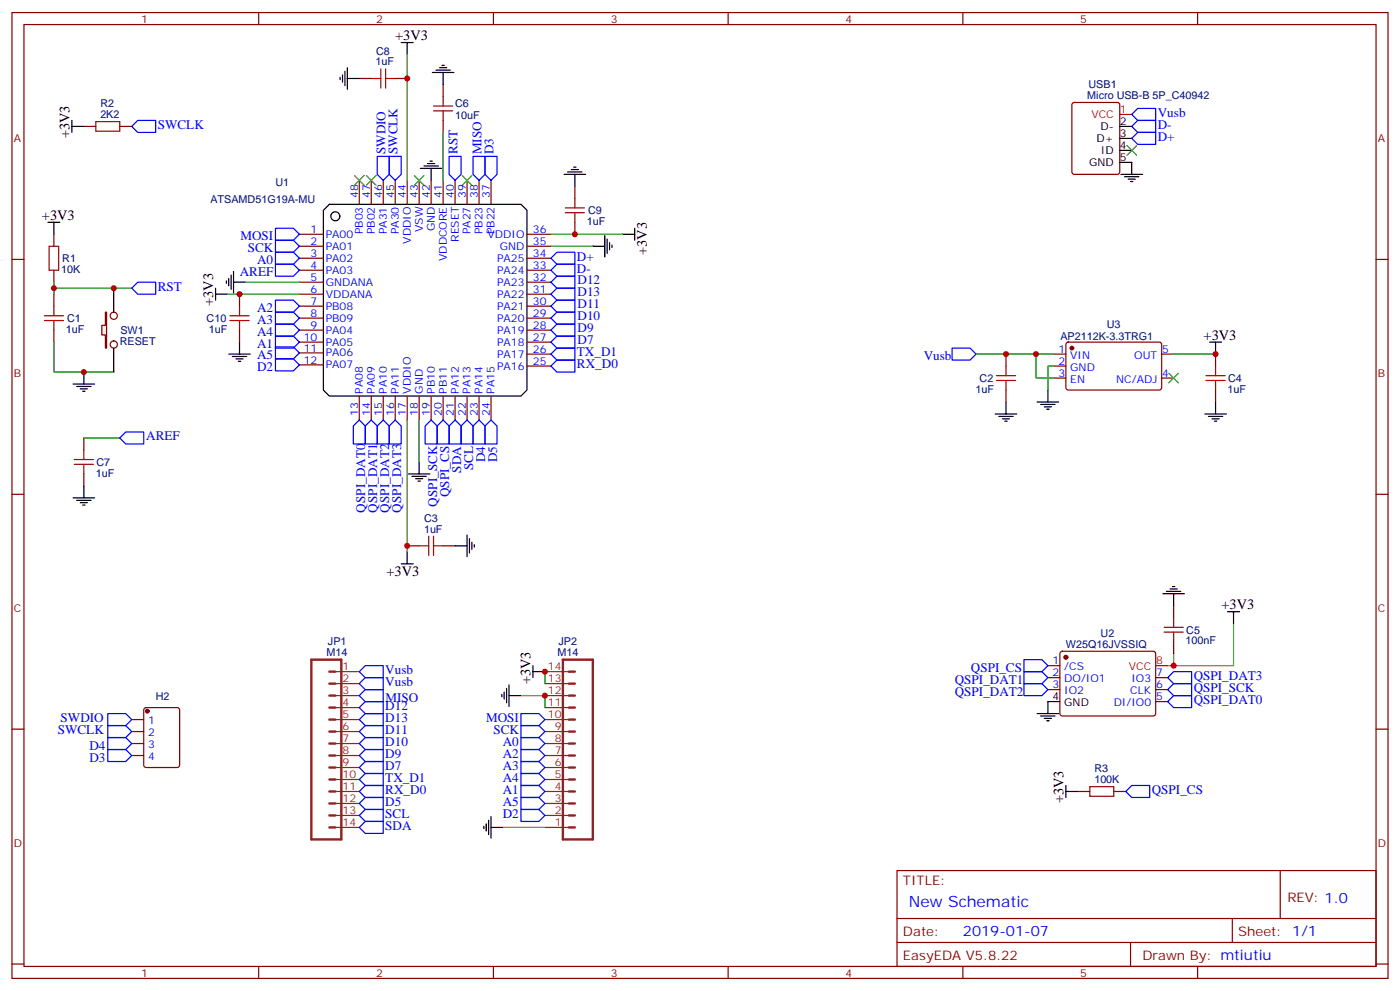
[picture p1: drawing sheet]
<svg xmlns="http://www.w3.org/2000/svg" width="412mm" height="292mm" viewBox="0 0 412 292" stroke-linecap="round" stroke-linejoin="round" font-family="sans-serif">
<g fill="none" stroke="#870000" stroke-width=".35">
<path d="M3.5 3.7h405.4v284.3h-405.4zM7.1 7.2h398.2v277.3h-398.2zM76.2 3.7v3.5M145.3 3.7v3.5M214.5 3.7v3.5M283.6 3.7v3.5M352.8 3.7v3.5M24.7 37.2h3.5M35.3 37.2h3.5M130.5 24.9v3.5M130.5 35.5v3.5M316 30.4l.4-.2h12.7l.7 .4v20l-.4 .7h-13l-.6-.4-.1-20z"/>
<path d="M105.8 53.1v7M109.4 53.1v7M112.9 53.1v7M116.4 53.1v7M119.9 53.1v7M123.5 53.1v7M127 53.1v7M130.5 53.1v7M134.1 53.1v7M137.6 53.1v7M141.1 53.1v7M144.6 53.1v7"/>
<path d="M3.5 76.4h3.6M15.9 69v3.5M15.9 79.6v3.5M88.2 79.6h7M88.2 76h7M88.2 72.5h7M88.2 69h7M155.2 79.6h7.1M155.2 76h7.1M155.2 72.5h7.1M155.2 69h7.1M405.3 76.4h3.6"/>
<path d="M15.9 86.6v3.5M15.9 97.2v3.5M88.2 97.2h7M88.2 93.7h7M88.2 90.1h7M88.2 86.6h7M88.2 83.1h7M155.2 97.2h7.1M155.2 93.7h7.1M155.2 90.1h7.1M155.2 86.6h7.1M155.2 83.1h7.1"/>
<path d="M88.2 100.7h7M88.2 103.9h7M88.2 107.4h7M105.8 116.6v7M109.4 116.6v7M112.9 116.6v7M116.4 116.6v7M119.9 116.6v7M123.5 116.6v7M127 116.6v7M130.5 116.6v7M134.1 116.6v7"/>
<path d="M137.6 116.6v7M141.1 116.6v7M144.6 116.6v7M155.2 107.8h7.1M155.2 104.2h7.1M155.2 100.7h7.1M296.3 104.2v3.6M296.3 114.8v3.6M358.1 104.2v3.6M358.1 114.8v3.6M3.5 145.5h3.6M405.3 145.5h3.6"/>
<path d="M345.7 178.3v3.6M345.7 188.9v3.5M3.5 214.7h3.6M405.3 214.7h3.6M317.5 233h3.5M328.1 233h3.5M264.2 256.3h141.1v28.2h-141.1zM377.1 256.3v14.1M264.2 270.4h141.1M264.2 277.5h141.1M333 277.5v7M363 270.4v7.1"/>
<path d="M3.5 283.8h3.6M76.2 284.5v3.5M145.3 284.5v3.5M214.5 284.5v3.5M283.6 284.5v3.5M352.8 284.5v3.5M405.3 283.8h3.6"/>
</g>
<g fill="none" stroke="#000" stroke-width=".35">
<path d="M329.8 37.2h3.6M329.8 40.7h3.6M329.8 44.3h3.6M329.8 47.8h3.6M95.2 61.9l1.8-1.8h56.5l1.7 1.8v52.9l-1.7 1.8h-56.5l-1.8-1.8z"/>
<circle cx="98.8" cy="63.7" r="1.32"/>
</g>
<path d="M329.8 33.7h3.6" fill="none" stroke="#f00" stroke-width=".35"/>
<g fill="none" stroke="#a10000" stroke-width=".35">
<path d="M28.2 35.8h7.1v2.8h-7.1zM127.7 31.2h5.6M127.7 32.6h5.6M130.5 28.4v2.8M130.5 32.6v2.9M14.5 72.5h2.8v7.1h-2.8zM13.1 94.4h5.6M13.1 93h5.6M15.9 90.1v2.9M15.9 94.4v2.8M293.5 110.6h5.7M293.5 112h5.7"/>
<path d="M296.3 107.8v2.8M296.3 112v2.8M355.2 110.6h5.7M355.2 112h5.7M358.1 107.8v2.8M358.1 112v2.8M342.9 184.7h5.6M342.9 186.1h5.6M345.7 181.9v2.8M345.7 186.1v2.8M321 231.6h7.1v2.8h-7.1z"/>
</g>
<g fill="none" stroke="#8c2424" stroke-width=".71">
<path d="M91.7 194.2h8.8v52.9h-8.8zM97 197.7h1.8M165.8 194.2h8.8v52.9h-8.8zM167.6 197.7h1.7M97 204.8h1.8M97 201.3h1.8M97 211.8h1.8M97 208.3h1.8M97 215.4h1.8M97 218.9h1.8M167.6 204.8h1.7M167.6 201.3h1.7"/>
<path d="M167.6 211.8h1.7M167.6 208.3h1.7M167.6 215.4h1.7M167.6 218.9h1.7M97 222.4h1.8M97 226h1.8M97 229.5h1.8M97 233h1.8M97 236.5h1.8M167.6 222.4h1.7M167.6 226h1.7M167.6 229.5h1.7"/>
<path d="M167.6 233h1.7M167.6 236.5h1.7M97 240.1h1.8M97 243.6h1.8M167.6 240.1h1.7M167.6 243.6h1.7"/>
</g>
<g fill="none" stroke="#8c2424" stroke-width=".35">
<path d="M98.8 197.7h7M160.5 197.7h7.1M98.8 201.3h7M98.8 204.8h7M98.8 208.3h7M98.8 211.8h7M98.8 215.4h7M98.8 218.9h7M160.5 201.3h7.1M160.5 204.8h7.1M160.5 208.3h7.1M160.5 211.8h7.1"/>
<path d="M160.5 215.4h7.1M160.5 218.9h7.1M98.8 222.4h7M98.8 226h7M98.8 229.5h7M98.8 233h7M98.8 236.5h7M160.5 222.4h7.1M160.5 226h7.1M160.5 229.5h7.1M160.5 233h7.1M160.5 236.5h7.1"/>
<path d="M98.8 240.1h7M98.8 243.6h7M160.5 240.1h7.1M160.5 243.6h7.1"/>
</g>
<path d="M31 91.9h.4v10.6h-.4v-3.9h-1v-2.8h1z" fill="#f0f0f0" stroke="#870000" stroke-width=".35"/>
<g fill="none" stroke="#870000" stroke-width=".35">
<path d="M105.8 23.1h3.6M116.4 23.1h3.5M169.3 54.9v3.5M169.3 65.4v3.6M70.6 86.6v3.5M70.6 97.2v3.5M310.4 104.2h3.6M310.4 107.8h3.6M310.4 111.3h3.6M314.2 100.9l.5-.2 27.1 .1 .4 .6-.1 13-.6 .4h-27.1l-.4-.7v-12.7zM342.2 104.2h3.5M342.2 111.3h3.5"/>
<path d="M24.7 128.9v3.6M24.7 139.5v3.6M119.9 160.7h3.6M130.5 160.7h3.6M308.7 196h3.5M308.7 199.5h3.5M312.4 191.9l.5-.2 27.1 .1 .4 .6v18l-.7 .4-27.1-.1-.4-.6v-17.7zM340.4 199.5h3.6M38.8 211.8h3.5M38.8 215.4h3.5M38.8 218.9h3.5M42.6 208.5l.4-.2h9.2l.7 .4v16.5l-.4 .7-9.5 .1-.6-.5-.1-16.5z"/>
<path d="M308.7 203h3.5M340.4 203h3.6M340.4 206.6h3.6M38.8 222.4h3.5"/>
<circle cx="33.5" cy="93" r="1.06"/>
<circle cx="33.5" cy="101.4" r="1.06"/>
</g>
<g fill="none" stroke="#000" stroke-width=".35">
<path d="M102.3 19.9v6.4M118.2 12.5h3.5M119.9 12.5v3.6M129.5 19.9h2.1M130.2 19.2h.7M21.2 37.2h3.5M21.2 35.5v3.5M100.2 22.8v.7M100.9 22v2.2M101.6 21v4.2M102.3 23.1h3.5M127.4 21.3h6.3"/>
<path d="M128.4 20.6h4.2M130.5 21.3v3.6M123.8 49.6h6.4M124.9 48.9h4.2M125.9 48.2h2.2M126.6 47.4h.8M127 49.6v3.5M166.2 51.3h6.3M167.2 50.6h4.2M168.3 49.9h2.1M169 49.2h.7M169.3 51.3v3.6"/>
<path d="M330.2 51.3h6.3M331.3 52h4.2M332.3 52.7h2.1M333 53.4h.7M333.4 47.8v3.5M14.1 65.4h3.5M15.9 65.4v3.6M68.8 79.9v6.4M174.6 72.5h3.6M178.2 69.3v6.4M178.9 70.4v4.2M179.6 71.4v2.2"/>
<path d="M180.3 72.1v.7M183.4 69h3.6M187 67.2v3.5M33.5 84.8v7.1M63.5 86.6h3.5M63.5 84.8v3.6M66.7 82.7v.7M67.4 82v2.1M68.1 81v4.2M68.8 83.1h3.5M21.5 113.1h6.4M22.6 113.8h4.2"/>
<path d="M23.6 114.5h2.2M24.3 115.2h.7M24.7 109.5v3.6M33.5 102.5v7M67.4 104.2h6.3M68.4 105h4.3M69.5 105.7h2.1M70.2 106.4h.7M70.6 100.7v3.5M296.3 118.4v3.5M305.5 118.4h6.4M306.6 119.1h4.2"/>
<path d="M307.6 119.8h2.1M308.7 114.8v3.6M356.3 100.7h3.5M358.1 100.7v3.5M358.1 118.4v3.5M120.3 139.5h6.3M123.5 136v3.5M293.2 121.9h6.3M294.2 122.6h4.2M295.3 123.3h2.1M296 124h.7M308.3 120.5h.7"/>
<path d="M354.9 121.9h6.3M356 122.6h4.2M357 123.3h2.1M357.7 124h.7M21.5 146.6h6.4M22.6 147.3h4.2M23.6 148h2.2M24.3 148.7h.7M24.7 143.1v3.5M121.4 140.2h4.2M122.4 140.9h2.1M123.1 141.6h.7"/>
<path d="M137.6 157.5v6.4M138.3 158.6v4.2M139 159.6v2.1M118.2 166h3.5M119.9 162.5v3.5M134.1 160.7h3.5M139.7 160.3v.7M342.5 174.8h6.4M343.6 174.1h4.2M344.7 173.4h2.1M345.4 172.7h.7M345.7 174.8v3.5"/>
<path d="M157 197.7h3.5M157 196v3.5M361.6 180.1h3.5M363.4 180.1v3.5M147.8 204.4v.7M148.5 203.7v2.1M149.2 202.7v4.2M149.9 204.8h3.6M149.9 201.6v6.4M305.5 210.1h6.4M306.6 210.8h4.2M307.6 211.5h2.1"/>
<path d="M308.3 212.2h.7M312.2 206.6h-3.5v3.5M314 233h3.5M314 231.2v3.6M142.5 243.2v.7M143.2 242.5v2.2M143.9 241.5v4.2M144.6 243.6h3.6M144.6 240.4v6.4"/>
</g>
<g fill="none" stroke="#a10000" stroke-width=".35">
<path d="M109.4 23.1h2.8M112.2 20.3v5.6M113.6 20.3v5.6M113.6 23.1h2.8M169.3 58.4v2.8M166.5 62.6h5.7M166.5 61.2h5.7M169.3 62.6v2.8M67.7 94.4h5.7M67.7 93h5.7M70.6 90.1v2.9M70.6 94.4v2.8"/>
<path d="M21.9 135.3h5.6M21.9 136.7h5.6M24.7 132.5v2.8M24.7 136.7v2.8M126.3 157.9v5.6M127.7 157.9v5.6M123.5 160.7h2.8M127.7 160.7h2.8"/>
</g>
<g fill="#870000" stroke="#870000" stroke-width=".35">
<circle cx="43.4" cy="209.4" r=".53"/>
<circle cx="315.7" cy="102.5" r=".53"/>
<circle cx="314" cy="193.5" r=".53"/>
</g>
<path d="M340.4 196h3.6" fill="none" stroke="#f00" stroke-width=".35"/>
<g fill="none" stroke="#00f" stroke-width=".35">
<path d="M40.6 35.5h5.3v3.5h-5.3l-1.8-1.8zM333.4 33.7l1.7-1.8h5.3v3.6h-5.3zM333.4 37.2l1.7-1.7h5.3v3.5h-5.3zM111.1 46h3.6v5.3l-1.8 1.8-1.8-1.8zM114.7 46h3.5v5.3l-1.8 1.8-1.7-1.8zM132.3 46h3.5v5.3l-1.7 1.8-1.8-1.8zM139.3 46h3.6v5.3l-1.8 1.8-1.8-1.8zM142.9 46h3.5v5.3l-1.8 1.8-1.7-1.8zM333.4 40.7l1.7-1.7h5.3v3.5h-5.3zM81.1 67.2h5.3l1.8 1.8-1.8 1.7h-5.3zM81.1 70.7h5.3l1.8 1.8-1.8 1.8h-5.3zM81.1 74.3h5.3l1.8 1.7-1.8 1.8h-5.3z"/>
<path d="M81.1 77.8h5.3l1.8 1.8-1.8 1.7h-5.3zM162.3 79.6l1.7-1.8h5.3v3.5h-5.3zM162.3 76l1.7-1.7h5.3v3.5h-5.3zM38.8 84.8l1.8-1.7h5.3v3.5h-5.3zM81.1 88.4h5.3l1.8 1.7-1.8 1.8h-5.3zM81.1 91.9h5.3l1.8 1.8-1.8 1.7h-5.3zM81.1 95.4h5.3l1.8 1.8-1.8 1.8h-5.3zM81.1 99h5.3l1.8 1.7-1.8 1.8h-5.3zM162.3 97.2l1.7-1.8h5.3v3.6h-5.3zM162.3 93.7l1.7-1.8h5.3v3.5h-5.3zM162.3 90.1l1.7-1.7h5.3v3.5h-5.3zM162.3 86.6l1.7-1.8h5.3v3.6h-5.3z"/>
<path d="M162.3 83.1l1.7-1.8h5.3v3.5h-5.3zM81.1 102.1h5.3l1.8 1.8-1.8 1.8h-5.3zM81.1 105.7h5.3l1.8 1.7-1.8 1.8h-5.3zM162.3 107.8l1.7-1.8h5.3v3.5h-5.3zM162.3 104.2l1.7-1.7h5.3v3.5h-5.3zM162.3 100.7l1.7-1.7h5.3v3.5h-5.3zM280.5 102.5h5.3l1.7 1.7-1.7 1.8h-5.3zM35.3 128.9l1.7-1.7h5.3v3.5h-5.3zM105.8 123.6l1.8 1.8v5.3h-3.5v-5.3zM109.4 123.6l1.7 1.8v5.3h-3.5v-5.3zM111.1 125.4l1.8-1.8 1.8 1.8v5.3h-3.6zM116.4 123.6l1.8 1.8v5.3h-3.5v-5.3z"/>
<path d="M127 123.6l1.8 1.8v5.3h-3.6v-5.3zM130.5 123.6l1.8 1.8v5.3h-3.5v-5.3zM134.1 123.6l1.7 1.8v5.3h-3.5v-5.3zM137.6 123.6l1.7 1.8v5.3h-3.5v-5.3zM141.1 123.6l1.8 1.8v5.3h-3.6v-5.3zM144.6 123.6l1.8 1.8v5.3h-3.5v-5.3zM105.8 197.7l1.8-1.7h5.3v3.5h-5.3zM301.6 194.2h5.3l1.8 1.8-1.8 1.7h-5.3zM301.6 197.7h5.3l1.8 1.8-1.8 1.8h-5.3zM344 199.5l1.7-1.8h5.3v3.6h-5.3zM31.7 213.6h5.3l1.8 1.8-1.8 1.7h-5.3zM31.7 210.1h5.3l1.8 1.7-1.8 1.8h-5.3z"/>
<path d="M31.7 217.1h5.3l1.8 1.8-1.8 1.8h-5.3zM105.8 211.8l1.8-1.7h5.3v3.5h-5.3zM105.8 208.3l1.8-1.7h5.3v3.5h-5.3zM105.8 215.4l1.8-1.8h5.3v3.5h-5.3zM105.8 218.9l1.8-1.8h5.3v3.6h-5.3zM105.8 201.3l1.8-1.8h5.3v3.5h-5.3zM107.6 203h5.3v3.6h-5.3l-1.8-1.8zM153.5 217.1h5.2l1.8 1.8-1.8 1.8h-5.2zM153.5 213.6h5.2l1.8 1.8-1.8 1.7h-5.2zM153.5 210.1h5.2l1.8 1.7-1.8 1.8h-5.2zM301.6 201.3h5.3l1.8 1.7-1.8 1.8h-5.3zM344 206.6l1.7-1.8h5.3v3.5h-5.3z"/>
<path d="M345.7 201.3h5.3v3.5h-5.3l-1.7-1.8zM31.7 220.7h5.3l1.8 1.7-1.8 1.8h-5.3zM105.8 222.4l1.8-1.7h5.3v3.5h-5.3zM105.8 226l1.8-1.8h5.3v3.5h-5.3zM105.8 236.5l1.8-1.7h5.3v3.5h-5.3zM105.8 229.5l1.8-1.8h5.3v3.5h-5.3zM105.8 233l1.8-1.8h5.3v3.6h-5.3zM153.5 220.7h5.2l1.8 1.7-1.8 1.8h-5.2zM153.5 231.2h5.2l1.8 1.8-1.8 1.8h-5.2zM153.5 224.2h5.2l1.8 1.8-1.8 1.7h-5.2zM153.5 227.7h5.2l1.8 1.8-1.8 1.7h-5.2zM153.5 234.8h5.2l1.8 1.7-1.8 1.8h-5.2z"/>
<path d="M153.5 238.3h5.2l1.8 1.8-1.8 1.7h-5.2zM331.6 233l1.8-1.8h5.3v3.6h-5.3zM105.8 240.1l1.8-1.8h5.3v3.5h-5.3zM105.8 243.6l1.8-1.8h5.3v3.6h-5.3z"/>
</g>
<g fill="none" stroke="#008700" stroke-width=".35">
<path d="M119.9 16.1v37M130.5 39v14.1M162.3 69h21.1M162.3 72.5h12.3M15.9 83.1v3.5M15.9 84.8h22.9M67 86.6h21.2M72.3 83.1h15.9M15.9 100.7v8.8h17.6M287.5 104.2h17.7M310.4 104.2h-5.2v7.1h5.2M310.4 107.8h-1.7v7"/>
<path d="M345.7 104.2h12.4M24.7 128.9h10.6M119.9 123.6v38.9M123.5 123.6v12.4M160.5 197.7v3.6M345.7 192.4v3.6h-1.7M363.4 183.6v12.4h-17.7M153.5 204.8h7v3.5M148.2 243.6h12.3"/>
</g>
<g fill="#c00">
<circle cx="169.3" cy="69" r=".88"/>
<circle cx="119.9" cy="160.7" r=".88"/>
<circle cx="296.3" cy="104.2" r=".88"/>
<circle cx="305.2" cy="104.2" r=".88"/>
<circle cx="24.7" cy="109.5" r=".88"/>
<circle cx="15.9" cy="84.8" r=".88"/>
<circle cx="345.7" cy="196" r=".88"/>
<circle cx="33.5" cy="84.8" r=".88"/>
<circle cx="160.5" cy="197.7" r=".88"/>
<circle cx="358.1" cy="104.2" r=".88"/>
<circle cx="160.5" cy="204.8" r=".88"/>
<circle cx="119.9" cy="23.1" r=".88"/>
<circle cx="70.6" cy="86.6" r=".88"/>
</g>
<g fill="#c00" stroke="#008700" stroke-width=".35">
<path d="M332 42.9l2.8 2.8zM334.8 42.9l-2.8 2.8z"/>
<path d="M122.1 51.7l2.8 2.8zM124.9 51.7l-2.8 2.8z"/>
<path d="M136.2 51.7l2.8 2.8zM139 51.7l-2.8 2.8z"/>
<path d="M104.4 51.7l2.8 2.8zM107.2 51.7l-2.8 2.8z"/>
<path d="M107.9 51.7l2.9 2.8zM110.8 51.7l-2.9 2.8z"/>
<path d="M344.3 109.9l2.8 2.8zM347.1 109.9l-2.8 2.8z"/>
</g>
<text font-size="4.6" fill="#00f" x="267.8" y="266.9">NewSchematic</text>
<g font-size="4.2">
<text x="116.4" y="11.8">+3V3</text>
<text x="20.5" y="40.7" transform="rotate(-90 20.5 40.7)">+3V3</text>
<text x="12.3" y="64.7">+3V3</text>
<text x="190.5" y="75.1" transform="rotate(-90 190.5 75.1)">+3V3</text>
<text x="62.8" y="90.1" transform="rotate(-90 62.8 90.1)">+3V3</text>
<text x="354.5" y="100">+3V3</text>
<text x="113.8" y="169.6">+3V3</text>
<text x="359.8" y="179.4">+3V3</text>
<text x="156.2" y="201.4" transform="rotate(-90 156.2 201.4)">+3V3</text>
<text x="313.3" y="236.5" transform="rotate(-90 313.3 236.5)">+3V3</text>
</g>
<text font-size="4.2" fill="#00f" x="283.6" y="275.7">2019-01-07</text>
<g font-size="3.9" fill="#00f">
<text x="341" y="34.4">Vusb</text>
<text x="46.5" y="37.9">SWCLK</text>
<text x="341" y="37.9">D-</text>
<text x="341" y="41.5">D+</text>
<text x="113.6" y="45.4" transform="rotate(-90 113.6 45.4)">SWDIO</text>
<text x="117.1" y="45.4" transform="rotate(-90 117.1 45.4)">SWCLK</text>
<text x="134.8" y="45.4" transform="rotate(-90 134.8 45.4)">RST</text>
<text x="141.8" y="45.4" transform="rotate(-90 141.8 45.4)">MISO</text>
<text x="145.3" y="45.4" transform="rotate(-90 145.3 45.4)">D3</text>
<text x="70.8" y="70.8">MOSI</text>
<text x="73" y="74.3">SCK</text>
<text x="75.7" y="77.8">A0</text>
<text x="170" y="76.7">D+</text>
<text x="70.6" y="81.4">AREF</text>
<text x="170" y="80.3">D-</text>
<text x="170.1" y="83.7">D12</text>
<text x="46.5" y="85.5">RST</text>
<text x="170.1" y="87.3">D13</text>
<text x="75.7" y="91.9">A2</text>
<text x="75.7" y="95.5">A3</text>
<text x="170.1" y="94.3">D10</text>
<text x="170.1" y="90.8">D11</text>
<text x="75.7" y="99">A4</text>
<text x="170.1" y="101.4">D7</text>
<text x="170.1" y="97.9">D9</text>
<text x="75.7" y="102.5">A1</text>
<text x="75.7" y="105.7">A5</text>
<text x="170" y="104.9">TX_D1</text>
<text x="272.1" y="106">Vusb</text>
<text x="75.7" y="109.2">D2</text>
<text x="170" y="108.4">RX_D0</text>
<text x="43.1" y="129.7">AREF</text>
<text x="142.9" y="136.1" transform="rotate(-90 142.9 136.1)">D4</text>
<text x="146.4" y="136.1" transform="rotate(-90 146.4 136.1)">D5</text>
<text x="135.8" y="139.1" transform="rotate(-90 135.8 139.1)">SDA</text>
<text x="139.3" y="138.5" transform="rotate(-90 139.3 138.5)">SCL</text>
<text x="128.8" y="149.1" transform="rotate(-90 128.8 149.1)">QSPI_SCK</text>
<text x="132.3" y="146.4" transform="rotate(-90 132.3 146.4)">QSPI_CS</text>
<text x="107.6" y="150.9" transform="rotate(-90 107.6 150.9)">QSPI_DAT0</text>
<text x="111.1" y="150.9" transform="rotate(-90 111.1 150.9)">QSPI_DAT1</text>
<text x="114.7" y="150.9" transform="rotate(-90 114.7 150.9)">QSPI_DAT2</text>
<text x="118.2" y="150.9" transform="rotate(-90 118.2 150.9)">QSPI_DAT3</text>
<text x="286" y="197.9">QSPI_CS</text>
<text x="113.5" y="198.4">Vusb</text>
<text x="113.5" y="202">Vusb</text>
<text x="281.3" y="201.4">QSPI_DAT1</text>
<text x="351.6" y="200.2">QSPI_DAT3</text>
<text x="351.6" y="203.7">QSPI_SCK</text>
<text x="113.5" y="209">D12</text>
<text x="113.5" y="206.6">MISO</text>
<text x="281.3" y="204.9">QSPI_DAT2</text>
<text x="351.6" y="207.3">QSPI_DAT0</text>
<text x="17.9" y="212.6">SWDIO</text>
<text x="113.5" y="212.5">D13</text>
<text x="143.2" y="212.5">MOSI</text>
<text x="17" y="216.1">SWCLK</text>
<text x="26.3" y="220.7">D4</text>
<text x="113.5" y="216.1">D11</text>
<text x="113.5" y="219.6">D10</text>
<text x="145.4" y="216.1">SCK</text>
<text x="148.1" y="219.6">A0</text>
<text x="26.3" y="224.2">D3</text>
<text x="113.5" y="223.1">D9</text>
<text x="113.5" y="226.7">D7</text>
<text x="148.1" y="223.1">A2</text>
<text x="148.1" y="226.7">A3</text>
<text x="113.5" y="230.2">TX_D1</text>
<text x="113.5" y="233.7">RX_D0</text>
<text x="148.1" y="233.7">A1</text>
<text x="148.1" y="230.2">A4</text>
<text x="339.3" y="233.7">QSPI_CS</text>
<text x="113.5" y="237.2">D5</text>
<text x="148.1" y="237.2">A5</text>
<text x="113.5" y="240.8">SCL</text>
<text x="113.5" y="244.3">SDA</text>
<text x="148.1" y="240.8">D2</text>
</g>
<g font-size="3.9" fill="#800">
<text x="266" y="260.5">TITLE:</text>
<text x="379.2" y="265.5">REV: 1.0</text>
<text x="266" y="275.7">Date:</text>
<text x="364.8" y="275.7">Sheet: 1/1</text>
<text x="266" y="282.8">EasyEDA V5.8.22</text>
<text x="336.5" y="282.8">Draw</text>
<text x="346.7" y="282.8">n By: mtiutiu</text>
</g>
<g font-size="3.2" fill="#800">
<text x="41.6" y="6.7">1</text>
<text x="110.8" y="6.7">2</text>
<text x="179.9" y="6.7">3</text>
<text x="249.1" y="6.7">4</text>
<text x="318.2" y="6.7">5</text>
<text x="4.1" y="41.8">A</text>
<text x="405.9" y="41.8">A</text>
<text x="4.1" y="110.9">B</text>
<text x="405.9" y="110.9">B</text>
<text x="4.1" y="180.1">C</text>
<text x="405.9" y="180.1">C</text>
<text x="4.1" y="249.2">D</text>
<text x="405.9" y="249.2">D</text>
<text x="41.6" y="287.5">1</text>
<text x="110.8" y="287.5">2</text>
<text x="179.9" y="287.5">3</text>
<text x="249.1" y="287.5">4</text>
<text x="318.2" y="287.5">5</text>
</g>
<g font-size="3.2" fill="#000080">
<text x="110.8" y="16.1">C8</text>
<text x="110.6" y="19.2">1uF</text>
<text x="320.3" y="29.1">Micro USB-B 5P_C40942</text>
<text x="320.6" y="25.9">USB1</text>
<text x="29.6" y="34.7">2K2</text>
<text x="29.6" y="31.5">R2</text>
<text x="134.1" y="34.9">10uF</text>
<text x="134.1" y="31.4">C6</text>
<text x="62" y="59.6">ATSAMD51G19A-MU</text>
<text x="81.1" y="54.7">U1</text>
<text x="173.2" y="63">C9</text>
<text x="172.9" y="66.1">1uF</text>
<text x="18.3" y="77.1">R1</text>
<text x="18" y="80.3">10K</text>
<text x="19.8" y="94.7">C1</text>
<text x="60.9" y="94.7">C10</text>
<text x="19.4" y="97.9">1uF</text>
<text x="35.3" y="101.5">RESET</text>
<text x="35.5" y="98.3">SW1</text>
<text x="61.6" y="97.9">1uF</text>
<text x="312.3" y="100.2">AP2112K-3.3TRG1</text>
<text x="326" y="96.5">U3</text>
<text x="288.6" y="112.4">C2</text>
<text x="361.8" y="112.4">C4</text>
<text x="287.3" y="115.6">1uF</text>
<text x="361.6" y="115.6">1uF</text>
<text x="28.4" y="137.1">C7</text>
<text x="28.2" y="140.3">1uF</text>
<text x="124.9" y="153.7">C3</text>
<text x="124.9" y="156.8">1uF</text>
<text x="96.6" y="189.9">JP1</text>
<text x="164.5" y="190">JP2</text>
<text x="314" y="190.7">W25Q16JVSSIQ</text>
<text x="324.2" y="187.5">U2</text>
<text x="349.2" y="189.7">100nF</text>
<text x="349.4" y="186.5">C5</text>
<text x="96.2" y="193.1">M14</text>
<text x="164.2" y="193.1">M14</text>
<text x="45.9" y="206">H2</text>
<text x="322.4" y="227.3">R3</text>
<text x="322.4" y="230.5">100K</text>
</g>
<g font-size="3.2" fill="#f00">
<text x="321.5" y="34.7">VCC</text>
<text x="329.8" y="33.3">1</text>
<text x="332.5" y="197.4">VCC</text>
<text x="340.6" y="195.6">8</text>
</g>
<g font-size="3.2">
<text x="323" y="41.8">D+</text>
<text x="324.2" y="38.3">D-</text>
<text x="329.8" y="36.9">2</text>
<text x="329.8" y="40.4">3</text>
<text x="324.3" y="45.3">ID</text>
<text x="329.8" y="43.9">4</text>
<text x="329.8" y="47.4">5</text>
<text x="320.8" y="48.9">GND</text>
<text x="310" y="206.2">4</text>
<text x="313.5" y="208">GND</text>
</g>
<g font-size="3.2" fill="#00f">
<text x="105.5" y="58.4" transform="rotate(-90 105.5 58.4)">48</text>
<text x="109" y="58.4" transform="rotate(-90 109 58.4)">47</text>
<text x="112.5" y="58.4" transform="rotate(-90 112.5 58.4)">46</text>
<text x="116.1" y="58.4" transform="rotate(-90 116.1 58.4)">45</text>
<text x="119.6" y="58.4" transform="rotate(-90 119.6 58.4)">44</text>
<text x="123.1" y="58.4" transform="rotate(-90 123.1 58.4)">43</text>
<text x="126.6" y="58.4" transform="rotate(-90 126.6 58.4)">42</text>
<text x="130.2" y="58.4" transform="rotate(-90 130.2 58.4)">41</text>
<text x="133.7" y="58.4" transform="rotate(-90 133.7 58.4)">40</text>
<text x="137.2" y="58.4" transform="rotate(-90 137.2 58.4)">39</text>
<text x="140.8" y="58.4" transform="rotate(-90 140.8 58.4)">38</text>
<text x="144.3" y="58.4" transform="rotate(-90 144.3 58.4)">37</text>
<text x="91.5" y="68.6">1</text>
<text x="96" y="70">PA00</text>
<text x="106.9" y="69" transform="rotate(-90 106.9 69)">PB03</text>
<text x="110.4" y="69" transform="rotate(-90 110.4 69)">PB02</text>
<text x="113.9" y="69" transform="rotate(-90 113.9 69)">PA31</text>
<text x="117.5" y="69" transform="rotate(-90 117.5 69)">PA30</text>
<text x="121" y="71.7" transform="rotate(-90 121 71.7)">VDDIO</text>
<text x="124.5" y="68.3" transform="rotate(-90 124.5 68.3)">VSW</text>
<text x="128.1" y="68.1" transform="rotate(-90 128.1 68.1)">GND</text>
<text x="135.1" y="71.2" transform="rotate(-90 135.1 71.2)">RESET</text>
<text x="138.6" y="69" transform="rotate(-90 138.6 69)">PA27</text>
<text x="142.2" y="69" transform="rotate(-90 142.2 69)">PB23</text>
<text x="143.6" y="70">VDDIO</text>
<text x="145.7" y="69" transform="rotate(-90 145.7 69)">PB22</text>
<text x="157" y="68.6">36</text>
<text x="91.5" y="72.1">2</text>
<text x="91.5" y="75.7">3</text>
<text x="96" y="73.6">PA01</text>
<text x="96" y="77.1">PA02</text>
<text x="131.6" y="76.8" transform="rotate(-90 131.6 76.8)">VDDCORE</text>
<text x="146.4" y="77.1">PA25</text>
<text x="147.2" y="73.6">GND</text>
<text x="157" y="75.7">34</text>
<text x="157" y="72.1">35</text>
<text x="91.5" y="79.2">4</text>
<text x="91.5" y="82.7">5</text>
<text x="96" y="80.6">PA03</text>
<text x="146.4" y="80.6">PA24</text>
<text x="157" y="82.7">32</text>
<text x="157" y="79.2">33</text>
<text x="91.5" y="86.3">6</text>
<text x="91.5" y="89.8">7</text>
<text x="96" y="84.1">GNDANA</text>
<text x="96" y="87.7">VDDANA</text>
<text x="146.4" y="87.7">PA22</text>
<text x="146.4" y="84.1">PA23</text>
<text x="157" y="89.8">30</text>
<text x="157" y="86.3">31</text>
<text x="91.5" y="93.3">8</text>
<text x="96" y="91.2">PB08</text>
<text x="96" y="94.7">PB09</text>
<text x="146.4" y="94.7">PA20</text>
<text x="146.4" y="91.2">PA21</text>
<text x="157" y="93.3">29</text>
<text x="89.5" y="100.4">10</text>
<text x="91.5" y="96.8">9</text>
<text x="96" y="98.2">PA04</text>
<text x="96" y="101.8">PA05</text>
<text x="146.4" y="101.8">PA18</text>
<text x="146.4" y="98.2">PA19</text>
<text x="157" y="100.4">27</text>
<text x="157" y="96.8">28</text>
<text x="89.5" y="103.5">11</text>
<text x="89.5" y="107.1">12</text>
<text x="96" y="105">PA06</text>
<text x="146.4" y="105.3">PA17</text>
<text x="157" y="107.4">25</text>
<text x="157" y="103.9">26</text>
<text x="311.8" y="103.9">1</text>
<text x="311.8" y="107.4">2</text>
<text x="315.3" y="105.7">VIN</text>
<text x="334.1" y="105.7">OUT</text>
<text x="342.4" y="103.9">5</text>
<text x="96" y="108.5">PA07</text>
<text x="146.4" y="108.8">PA16</text>
<text x="311.8" y="110.9">3</text>
<text x="315.3" y="109.2">GND</text>
<text x="315.3" y="112.7">EN</text>
<text x="328.8" y="112.7">NC/ADJ</text>
<text x="342.4" y="110.9">4</text>
<text x="106.9" y="115.9" transform="rotate(-90 106.9 115.9)">PA08</text>
<text x="110.4" y="115.9" transform="rotate(-90 110.4 115.9)">PA09</text>
<text x="113.9" y="115.9" transform="rotate(-90 113.9 115.9)">PA10</text>
<text x="117.5" y="115.9" transform="rotate(-90 117.5 115.9)">PA11</text>
<text x="121" y="115.9" transform="rotate(-90 121 115.9)">VDDIO</text>
<text x="124.5" y="115.9" transform="rotate(-90 124.5 115.9)">GND</text>
<text x="128.1" y="115.9" transform="rotate(-90 128.1 115.9)">PB10</text>
<text x="131.6" y="115.9" transform="rotate(-90 131.6 115.9)">PB11</text>
<text x="135.1" y="115.9" transform="rotate(-90 135.1 115.9)">PA12</text>
<text x="138.6" y="115.9" transform="rotate(-90 138.6 115.9)">PA13</text>
<text x="142.2" y="115.9" transform="rotate(-90 142.2 115.9)">PA14</text>
<text x="145.7" y="115.9" transform="rotate(-90 145.7 115.9)">PA15</text>
<text x="105.5" y="122.4" transform="rotate(-90 105.5 122.4)">13</text>
<text x="109" y="122.4" transform="rotate(-90 109 122.4)">14</text>
<text x="112.5" y="122.4" transform="rotate(-90 112.5 122.4)">15</text>
<text x="116.1" y="122.4" transform="rotate(-90 116.1 122.4)">16</text>
<text x="119.6" y="122.4" transform="rotate(-90 119.6 122.4)">17</text>
<text x="123.1" y="122.4" transform="rotate(-90 123.1 122.4)">18</text>
<text x="126.6" y="122.4" transform="rotate(-90 126.6 122.4)">19</text>
<text x="130.2" y="122.4" transform="rotate(-90 130.2 122.4)">20</text>
<text x="133.7" y="122.4" transform="rotate(-90 133.7 122.4)">21</text>
<text x="137.2" y="122.4" transform="rotate(-90 137.2 122.4)">22</text>
<text x="140.8" y="122.4" transform="rotate(-90 140.8 122.4)">23</text>
<text x="144.3" y="122.4" transform="rotate(-90 144.3 122.4)">24</text>
<text x="310" y="195.6">1</text>
<text x="313.5" y="197.4">/CS</text>
<text x="310" y="199.1">2</text>
<text x="310" y="202.7">3</text>
<text x="313.5" y="200.9">DO/IO1</text>
<text x="333.3" y="200.9">IO3</text>
<text x="340.6" y="202.7">6</text>
<text x="340.6" y="199.1">7</text>
<text x="313.5" y="204.4">IO2</text>
<text x="328.1" y="208">DI/IO0</text>
<text x="332.9" y="204.4">CLK</text>
<text x="340.6" y="206.2">5</text>
<text x="43.6" y="213.3">1</text>
<text x="43.6" y="216.8">2</text>
<text x="43.6" y="220.3">3</text>
<text x="43.6" y="223.8">4</text>
</g>
<g font-size="3.2" fill="#8d2323">
<text x="100.9" y="197.4">1</text>
<text x="161.4" y="197.4">14</text>
<text x="100.9" y="200.9">2</text>
<text x="161.4" y="200.9">13</text>
<text x="100.9" y="204.4">3</text>
<text x="100.9" y="208">4</text>
<text x="161.4" y="208">11</text>
<text x="161.4" y="204.4">12</text>
<text x="100.9" y="211.5">5</text>
<text x="100.9" y="215">6</text>
<text x="161.4" y="211.5">10</text>
<text x="163.4" y="215">9</text>
<text x="100.9" y="218.5">7</text>
<text x="163.4" y="218.5">8</text>
<text x="100.9" y="222.1">8</text>
<text x="100.9" y="225.6">9</text>
<text x="163.4" y="225.6">6</text>
<text x="163.4" y="222.1">7</text>
<text x="100.9" y="229.1">10</text>
<text x="100.9" y="232.7">11</text>
<text x="163.4" y="232.7">4</text>
<text x="163.4" y="229.1">5</text>
<text x="100.9" y="236.2">12</text>
<text x="100.9" y="239.7">13</text>
<text x="163.4" y="239.7">2</text>
<text x="163.4" y="236.2">3</text>
<text x="100.9" y="243.2">14</text>
<text x="163.4" y="243.2">1</text>
</g>
</svg>
